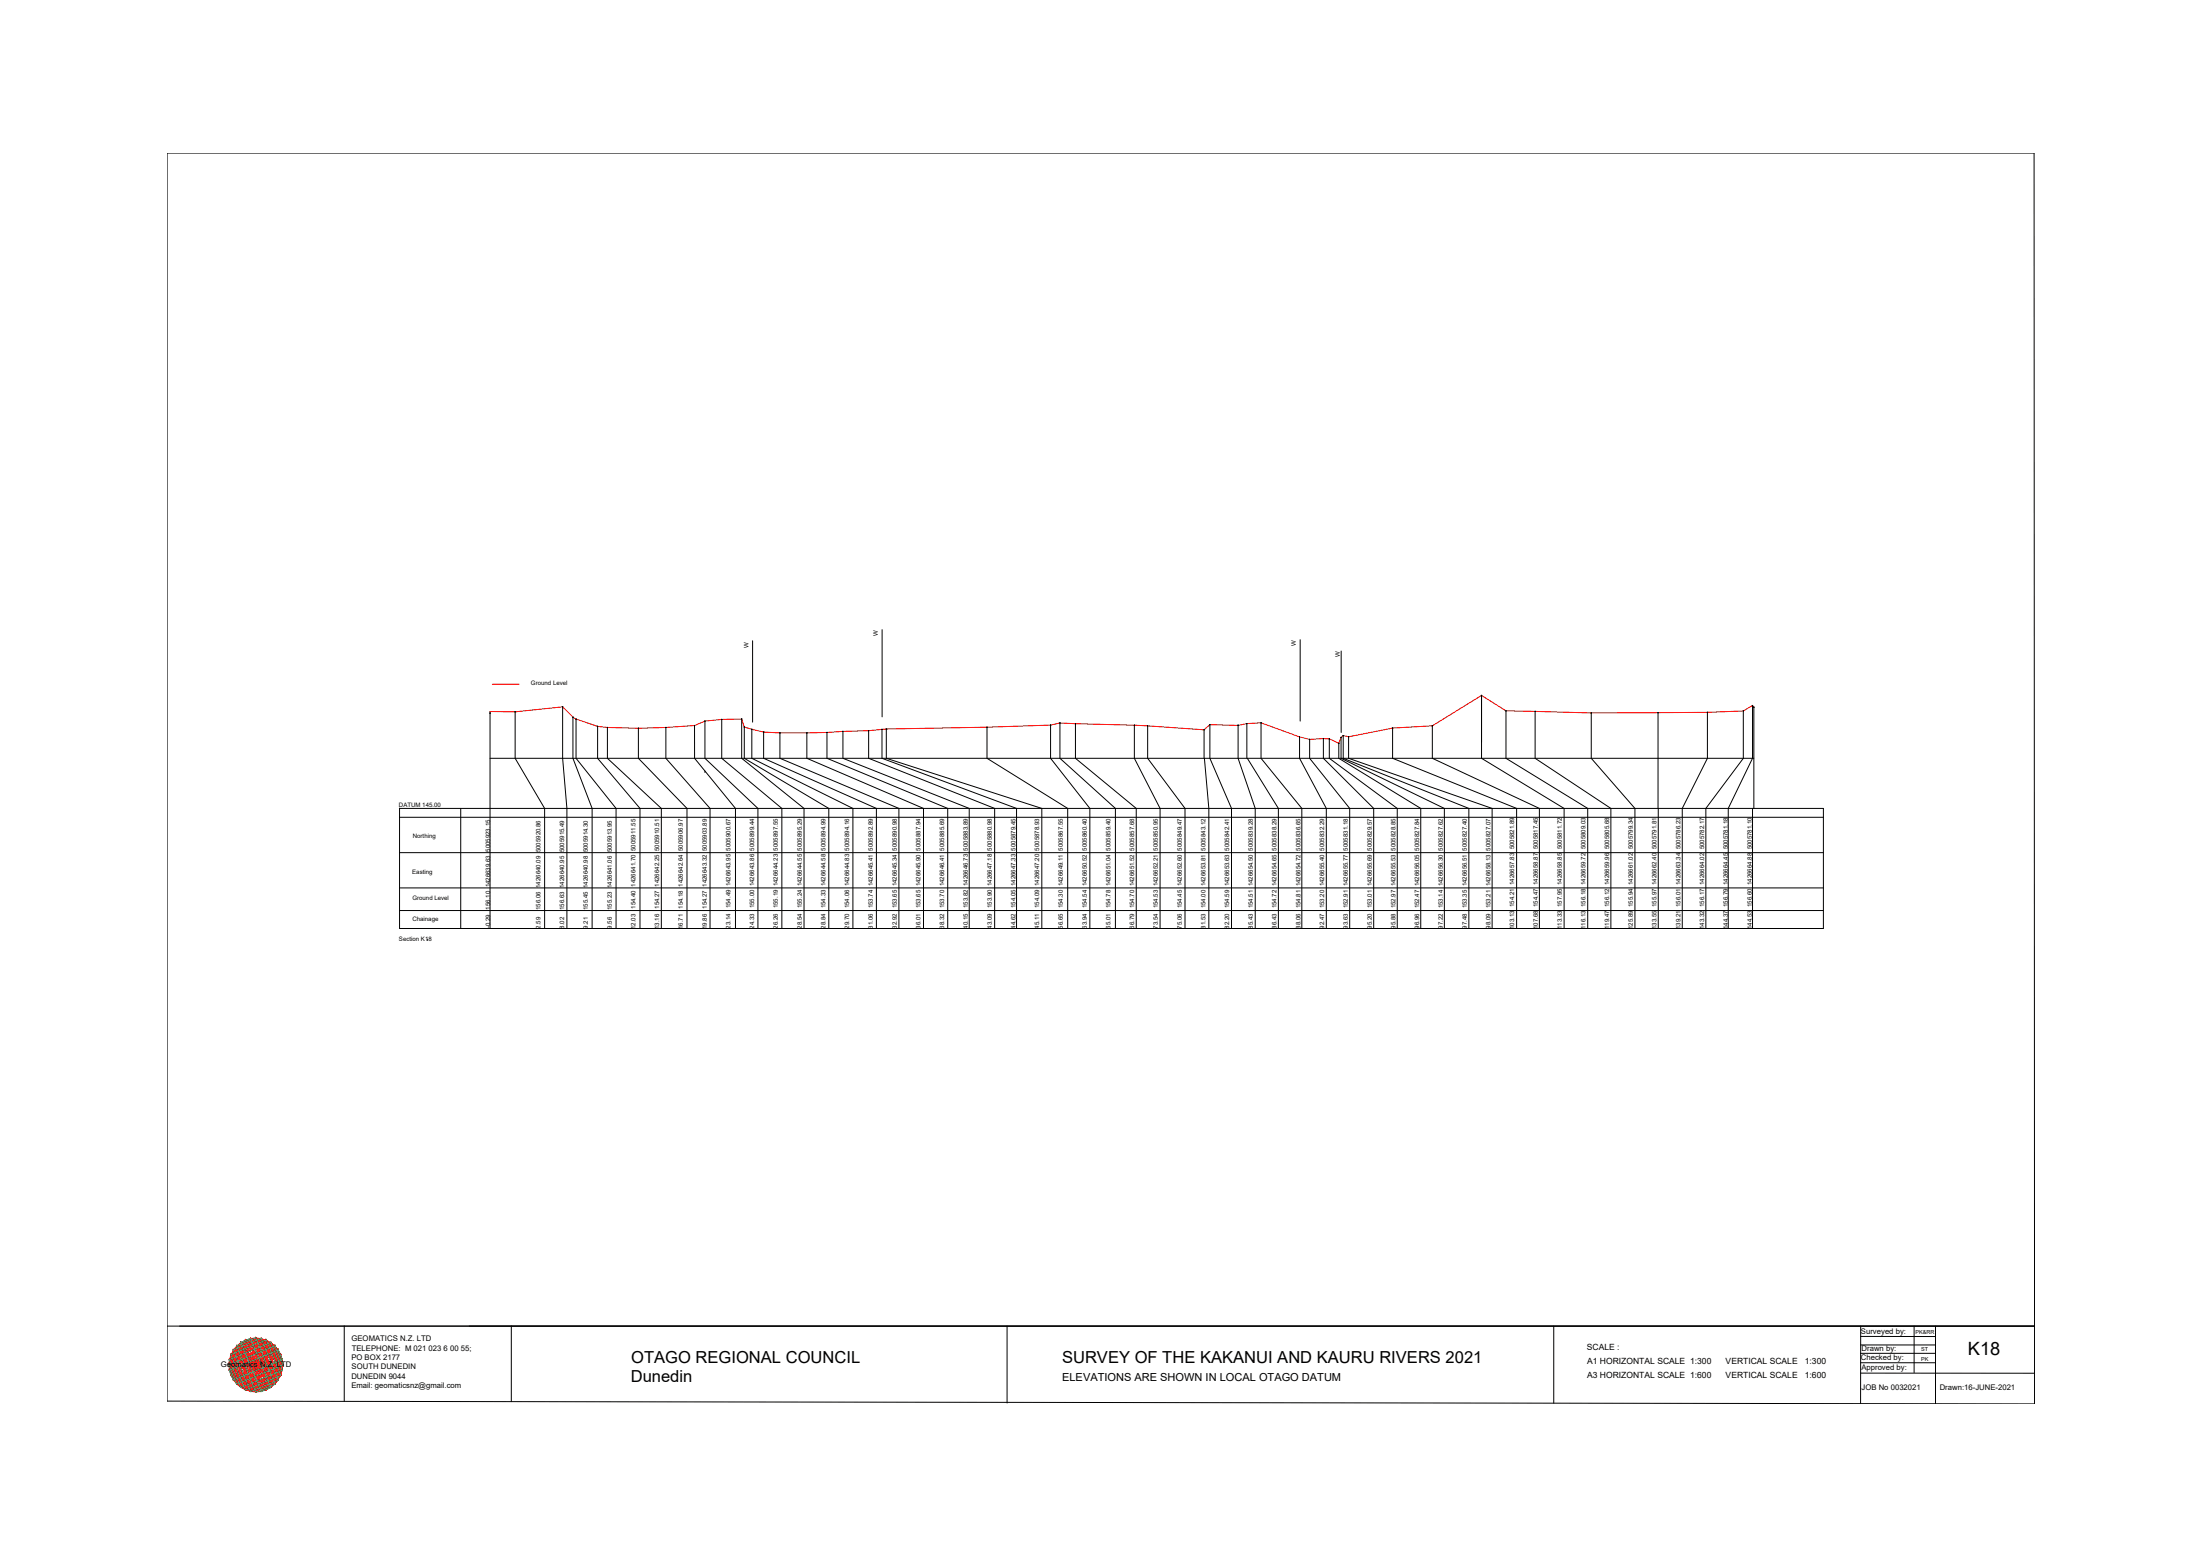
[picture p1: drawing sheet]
<svg xmlns="http://www.w3.org/2000/svg" width="420mm" height="297mm" viewBox="0 0 420 297" stroke-linecap="round" stroke-linejoin="round" font-family="sans-serif">
<!-- layer: 0 -->
<g fill="none" stroke="#000" stroke-width=".19">
<path d="M31.9 29.2h356.6l.1 238.8-356.7-.5zM93.6 136.1v.1M93.6 135.8v41.4M98.4 135.9h.1M98.4 135.9v8.9l5.6 9.5v22.9M107.4 134.9l.1 .1M107.5 134.9v9.9l.8 9.5v22.9M107.5 134.9l-.1 .1M109.4 136.9h.1M109.4 136.9v7.9l3.7 9.5v22.9M110 137.3h.1M110 137.3v7.5l7.7 9.5v22.9"/>
<path d="M114.2 138.7l-.1 6.1 8.1 9.5v22.9M114.2 138.6l-.1 .1M116 138.9h.1M116 138.9v5.9l10.3 9.5v22.9M121.9 139v.1M121.9 139v5.8l9.3 9.5v22.9M127.1 138.9h.1M127.2 138.9v5.9l8.4 9.5v22.9M132.6 138.5h.1M132.6 138.5l.1 6.3 7.8 9.5v22.9M132.7 138.5h-.1M134.6 137.6l.1 .1"/>
<path d="M134.6 137.7v7.1l10.1 9.5v22.9M134.7 137.6l-.1 .1M137.8 137.3l.1 .1M137.8 137.3v7.5l11.5 9.5v22.9M137.9 137.3l-.1 .1M141.6 137.2l.1 .1M141.6 137.3v7.5l12 9.5v22.9M141.7 137.2l-.1 .1M142.1 138.7l.1 .1M142.1 138.8v6l16.2 9.5v22.9M142.2 138.7l-.1 .1M143.6 139.2v5.6l19.3 9.5v22.9"/>
<path d="M145.8 139.7l.1 .1M145.8 139.8v5l21.6 9.5v22.9M145.9 139.7l-.1 .1M148.9 139.9h.1M148.9 139.9v4.9l22.8 9.5v22.9M149 139.9h-.1M154.1 139.9v4.9l22.3 9.5v22.9M154.1 139.9h.1M157.9 139.8h.1M157.9 139.8v5l23.1 9.5v22.9M158 139.8h-.1M161 139.6h.1"/>
<path d="M161 139.6v5.2l24.1 9.5v22.9M165.9 139.5v5.3l24.1 9.5v22.9M165.9 139.5h.1M168.4 139.2v5.6l25.7 9.5v22.9M168.5 139.2l-.1 .1M169.2 139.1l.1 .1M169.3 139.2v5.6l29.7 9.5v22.9M169.3 139.1l-.1 .1M188.5 138.8v6l15.4 9.5v22.9M188.5 138.8h.1M200.6 138.4l.1 .1M200.6 138.4v6.4l7.5 9.5v22.9"/>
<path d="M200.7 138.4l-.1 .1M202.4 138h.1M202.4 138v6.8l10.6 9.5v22.9M205.4 138.1v6.7l11.6 9.5v22.9M205.4 138.1v.1M216.6 138.4l.1 .1M216.7 138.4l-.1 6.4 5 9.5v22.9M219.2 138.5v.1M219.2 138.6v6.2M230 139.4v5.4M230 139.3l-.1 .1M231 138.3l.1 .1"/>
<path d="M231.1 138.3v6.5l4.1 9.5v22.9M231.1 138.3l-.1 .1M236.4 138.5h.1M236.5 138.3v6.5l3.2 9.5v22.9M236.5 138.5h-.1M238.1 138.1v.1M238.1 138.2v6.6M240.8 138v6.8l7.8 9.5v22.9M240.9 138h-.1M265.9 139h.1M266 139v5.8l23.6 9.5v22.9M266 139h-.1"/>
<path d="M273.6 138.5l-.1 6.3 20.5 9.5v22.9M282.9 132.7l.1 .1M282.9 132.8v12l15.8 9.5v22.9M282.9 132.8v8.9M283 132.7l-.1 .1M287.6 135.7h.1M287.6 135.7v9.1l15.6 9.5v22.9M293.2 135.8v9l14.4 9.5v22.9M293.2 135.8h.1M303.9 136.1v8.7l8.3 9.5v22.9M303.9 136.1h.1M316.6 136l.1 .1"/>
<path d="M316.7 136v18.3M316.7 136l-.1 .1M326.1 136h.1M326.1 136v8.8l-4.8 9.5v22.9M332.9 135.7h.1M333 135.7l-.1 9.1-7.1 9.5v22.9M334.7 134.7h.1M334.7 134.7v10.1l-4.6 9.5v22.9M334.9 135h.1M335 135v19.3M76.3 154.3h.1M76.3 154.3h271.9v22.9h-271.9z"/>
<path d="M76.3 156h271.9M88 154.3v22.9M93.6 144.8h241.4M134.6 147.2v.3M230 144.8l.9 9.5v22.9M238.2 144.8l5.9 9.5v22.9M248.2 140.6v.1M248.2 140.7v4.1l5.1 9.5v22.9M250.1 141.1v.1M250.1 141.1v3.7l7.7 9.5v22.9M252.7 141h.1M252.7 141v3.8l9.7 9.5v22.9"/>
<path d="M252.8 141h-.1M253.9 141v.1M253.9 141.1v3.7l12.9 9.5v22.9M255.7 141.9h.1M255.7 141.9v2.9l15.6 9.5v22.9M256.1 140.7v.1M256.1 140.8v4l19.7 9.5v22.9M256.5 140.4v4.4l24 9.5v22.9M256.6 140.4h-.1M257.5 140.6l.1 .1M257.6 140.6v4.2l27.4 9.5v22.9M316.7 154.3v22.9"/>
<path d="M334.7 154.3v22.9M76.3 173.8h271.9M76.3 169.5h271.9M76.3 162.8h271.9M81.6 179.5h.1M31.9 253.2h356.7M65.7 253.1v14.4M97.7 253.1v14.5M192.3 253.2v14.6M296.7 253.2v14.7M355.3 258.3h14.3M355.4 255.1h14.2"/>
<path d="M355.4 253.2l-.1 14.7M355.4 256.8h14.2M365.6 253.2v8.8M369.6 253.2v14.8M355.3 260.1h14.3M355.3 262.1h33.3"/>
<circle cx="93.6" cy="136.1" r=".02"/>
<circle cx="98.4" cy="135.9" r=".02"/>
<circle cx="107.4" cy="134.9" r=".02"/>
<circle cx="109.4" cy="136.9" r=".02"/>
<circle cx="110" cy="137.3" r=".02"/>
<circle cx="114.1" cy="138.7" r=".02"/>
<circle cx="116" cy="138.9" r=".02"/>
<circle cx="121.9" cy="139" r=".02"/>
<circle cx="127.2" cy="138.9" r=".02"/>
<circle cx="132.6" cy="138.5" r=".02"/>
<circle cx="134.6" cy="137.7" r=".02"/>
<circle cx="137.8" cy="137.3" r=".02"/>
<circle cx="141.6" cy="137.2" r=".02"/>
<circle cx="142.1" cy="138.8" r=".02"/>
<circle cx="143.6" cy="139.2" r=".02"/>
<circle cx="145.8" cy="139.7" r=".02"/>
<circle cx="148.9" cy="139.9" r=".02"/>
<circle cx="154.1" cy="139.9" r=".02"/>
<circle cx="157.9" cy="139.8" r=".02"/>
<circle cx="161" cy="139.6" r=".02"/>
<circle cx="165.9" cy="139.5" r=".02"/>
<circle cx="168.4" cy="139.2" r=".02"/>
<circle cx="169.3" cy="139.2" r=".02"/>
<circle cx="188.5" cy="138.8" r=".02"/>
<circle cx="200.6" cy="138.4" r=".02"/>
<circle cx="202.4" cy="138" r=".02"/>
<circle cx="205.4" cy="138.1" r=".02"/>
<circle cx="216.6" cy="138.4" r=".02"/>
<circle cx="219.2" cy="138.6" r=".02"/>
<circle cx="229.9" cy="139.3" r=".02"/>
<circle cx="231.1" cy="138.3" r=".02"/>
<circle cx="236.4" cy="138.5" r=".02"/>
<circle cx="238.1" cy="138.1" r=".02"/>
<circle cx="240.8" cy="138" r=".02"/>
<circle cx="266" cy="139" r=".02"/>
<circle cx="273.5" cy="138.6" r=".02"/>
<circle cx="282.9" cy="132.8" r=".02"/>
<circle cx="287.6" cy="135.7" r=".02"/>
<circle cx="293.2" cy="135.8" r=".02"/>
<circle cx="303.9" cy="136.1" r=".02"/>
<circle cx="316.6" cy="136" r=".02"/>
<circle cx="326.1" cy="136" r=".02"/>
<circle cx="332.9" cy="135.7" r=".02"/>
<circle cx="334.7" cy="134.7" r=".02"/>
<circle cx="334.9" cy="135" r=".02"/>
<circle cx="76.3" cy="154.3" r=".02"/>
<circle cx="248.2" cy="140.7" r=".02"/>
<circle cx="250.1" cy="141.1" r=".02"/>
<circle cx="252.7" cy="141" r=".02"/>
<circle cx="253.9" cy="141" r=".02"/>
<circle cx="255.7" cy="141.9" r=".02"/>
<circle cx="256.1" cy="140.8" r=".02"/>
<circle cx="256.5" cy="140.4" r=".02"/>
<circle cx="257.6" cy="140.6" r=".02"/>
</g>
<path d="M94 130.6h5.1M335 135l-.3-.3-1.8 1a704.7 704.7 0 0 1-45.3 0l-4.7-2.9-9.4 5.8-7.5 .4-8.4 1.7-1.1-.3-.4 .4-.4 1.1-1.8-.8h-3.8l-1.9-.4-7.4-2.7-2.7 .1-1.6 .4-5.4-.2-1.1 1a381.7 381.7 0 0 0-27.6-1.3l-1.8 .4-12.1 .4-19.2 .4-3.4 .3-4.9 .1a124.9 124.9 0 0 1-15.2 .2l-3.7-1-.5-1.5h-3.8l-3.2 .4-2 .8a98.1 98.1 0 0 1-18.5 .2l-4.1-1.4-.6-.4-1.9-2-9.1 1-4.8-.1" fill="none" stroke="#f00" stroke-width=".19"/>
<!-- layer: geo -->
<g fill="none" stroke="#545454" stroke-width=".19">
<path d="M43.8 259.6h10.1v2h-10.1zM44.1 258.6h9.5v4h-9.5zM44.1 258.6h.1M44.6 257.7h8.6v5.8h-8.6zM45.2 256.9h7.3v7.3h-7.3zM46 256.3h.1M46 256.3h5.7v8.6h-5.7zM46.9 255.8h3.9v9.6h-3.9zM47.8 255.5h2.1v10.1l-2.1 .1zM48.9 255.4v10.3M53.2 257.7h.1M53.9 259.6h.1"/>
<path d="M43.7 260.6h10.3"/>
</g>
<g fill="none" stroke="#ff0" stroke-width=".19">
<path d="M45.2 256.9l7.3 7.3M46 256.3l7.2 7.2-1.5 1.4-7.1-7.2zM46.9 255.8l6.7 6.8-2.8 2.8-6.7-6.8 2.8-2.8M47.8 255.5l6.1 6.1-4 4.1-6.1-6.1zM49.9 255.5l4 4.1-6.1 6.1-4-4.1zM50.8 255.8l2.8 2.8-6.7 6.8-2.8-2.8 6.7-6.8M51.7 256.3l1.5 1.4-7.2 7.2-1.4-1.4zM52.5 256.9h.1M52.5 256.9l-7.3 7.3M43.7 260.6l5.2-5.2 5.1 5.2-5.1 5.1-5.1-5.1M45.2 264.2h.1M49.9 265.7h.1"/>
<path d="M52.6 264.2h.1"/>
</g>
<g fill="none" stroke="#00b85c" stroke-width=".19">
<path d="M43.8 259.6l7.9-3.3 2.2 5.3-7.9 3.3zM44.1 258.6l4.8 2M44.1 258.6l2.8 6.8M44.6 257.7l5.3-2.2 3.3 8-5.4 2.2zM45.2 256.9l3.7-1.5 3.6 8.8-3.6 1.5zM46 256.3l1.8-.8 3.9 9.4-1.8 .8zM46.9 255.8l2 4.8M50.8 255.8l-6.7 2.8M53.6 258.6l-9.5 4M43.7 260.6l8.8-3.7 1.5 3.7-8.8 3.6zM43.8 261.6l9.4-3.9 .7 1.9-9.3 3.9zM48.9 260.6l1.9 4.8"/>
<path d="M48.9 260.6l4.7 2M53.6 262.6l-2.8-6.8-3.9 9.6M53.6 262.6l-6.7 2.8"/>
</g>
<g fill="none" stroke="#f00" stroke-width=".19">
<path d="M43.8 259.6h.1M43.8 259.6l10.1 2M43.8 259.6l.8 3.9M43.8 259.6l4 6.1M43.8 259.6l7.9 5.3M43.8 259.6l2.2-3.3-1.4 7.2M44.1 258.6l-.4 2M44.1 258.6h.1M44.1 258.6l1.1 5.6M44.1 258.6l4.8 7.1M44.1 258.6l8.4 5.6M44.1 258.6l9.9 2"/>
<path d="M44.6 257.7h.1M44.6 257.7l4.3 2.9M44.6 257.7l1.4 7.2M44.6 257.7l5.3 8M44.6 257.7l9.3 1.9M44.6 257.7l-.8 3.9M45.2 257h.1M45.2 256.9l1.7 8.5M45.2 256.9l5.6 8.5M45.2 256.9l8.4 5.7M45.2 256.9l-1.1 1.7M45.2 256.9l8.4 1.7"/>
<path d="M45.2 256.9l-1.1 5.7M46 256.3h.1M46 256.3l2.9 4.3M46 256.3l1.8 9.4M46 256.3l7.9 5.3M46 256.3l7.2 1.4M46.9 255.8h.1M46.9 255.8l2 9.9M46.9 255.8l5.6 8.4M46.9 255.8l-1.7 1.1M46.9 255.8l7.1 4.8M46.9 255.8l5.6 1.1"/>
<path d="M46.9 255.8l-1.7 8.4M46.9 255.8l-3.2 4.8M47.8 255.5h.1M47.8 255.5l1.1 5.1M47.8 255.5l5.4 8M47.8 255.5l-3.2 2.2M47.8 255.5l6.1 4.1M47.8 255.5l-4 6.1M47.8 255.5l3.9 .8M47.8 255.5l-1.8 9.4M48.8 255.4h.1M48.9 255.4l1.9 10"/>
<path d="M48.9 255.4l-2 .4M48.9 255.4l-4.8 7.2M48.9 255.4l1.9 .4M48.9 255.4l-2 10M48.9 255.4l4.7 7.2M48.9 255.4l-4.8 3.2M48.9 255.4l4.7 3.2M49.9 255.5h.1M49.9 255.5l-2.1 10.2M49.9 255.5l1.8 9.4M49.9 255.5l-3.9 .8M49.9 255.5l4 6.1"/>
<path d="M49.9 255.5l-6.1 4.1M49.9 255.5l3.3 2.2M49.9 255.5l-5.3 7.9M50.8 255.8h.1M50.8 255.8l1.7 8.4M50.8 255.8l-5.6 1.1M50.8 255.8l3.2 4.8M50.8 255.8l-7.1 4.8M50.8 255.8l1.7 1.1M50.8 255.8l-5.6 8.4M50.8 255.8l-1.9 9.9M51.7 256.3h.1"/>
<path d="M51.7 256.3l-2.8 4.3M51.7 256.3l1.5 7.2M51.7 256.3l-7.1 1.4M51.7 256.3l2.2 3.3M51.7 256.3l-7.9 5.3M51.7 256.3l-1.8 9.4M52.5 256.9h.1M52.5 256.9l1.1 5.7M52.5 256.9l-8.4 1.7M52.5 256.9l1.1 1.7M52.5 256.9l-8.4 5.7M52.5 256.9l-5.6 8.5"/>
<path d="M52.5 256.9l-1.7 8.5M53.2 257.7h.1M53.2 257.7l-8.6 5.8M53.2 257.7l.7 3.9M53.2 257.7l-9.4 1.9M53.2 257.7l-5.4 7.9M53.2 257.7l-1.5 7.2M53.6 258.6h.1M53.6 258.6l.4 2M53.6 258.6l-9.9 2M53.6 258.6l-8.4 5.6M53.6 258.6l-4.7 7.1"/>
<path d="M53.6 258.6l-1.1 5.6M53.9 259.6h.1M53.9 259.6l-5 1M53.9 259.6l-7.9 5.3M53.9 259.6l-4 6.1M53.9 259.6l-.7 3.9M43.7 260.6l.4 2M43.7 260.6l3.2 4.8M43.7 260.6l9.9 2M43.7 260.6l7.1 4.8M43.7 260.6h.1M43.8 261.6h.1"/>
<path d="M43.8 261.6l2.2 3.3M43.8 261.6l6.1 4M43.8 261.6l9.4 1.9M44.1 262.6l1.1 1.6M44.1 262.6l4.8 3.1M44.1 262.6l8.4 1.6M44.1 262.6h.1M44.6 263.5h.1M44.6 263.5l3.2 2.2M44.6 263.5l7.1 1.4M45.2 264.2l1.7 1.2M45.2 264.2l5.6 1.2"/>
<path d="M45.2 264.2h.1M46 264.9h.1M46 264.9l3.9 .8M46.9 265.4l2 .3M46.9 265.3h.1M47.8 265.7h.1M48.9 260.6l1 5.1M48.9 260.6l2.8 4.3M48.9 260.6l4.3 2.9M48.9 260.6l-5.1 1M48.9 260.6l-2.9 4.3M48.9 265.7h.1"/>
<path d="M49.9 265.7h.1M50.8 265.4l-1.9 .3M50.9 265.3h.1M51.7 264.9h.1M51.7 264.9l-3.9 .8M52.5 264.2l-5.6 1.2M52.5 264.2l-1.7 1.2M52.5 264.2h.1M53.2 263.5h.1M53.2 263.5l-7.2 1.4M53.2 263.5l-3.3 2.2M53.6 262.5h.1"/>
<path d="M53.6 262.6l-8.4 1.6M53.6 262.6l-4.7 3.1M53.6 262.6l-1.1 1.6M53.9 261.6h.1M53.9 261.6l-9.3 1.9M53.9 261.6l-6.1 4.1M53.9 261.6l-2.2 3.3M54 260.5h.1M54 260.6l-3.2 4.8M54 260.6l-.4 2M54 260.6l-9.9 2M54 260.6l-7.1 4.8"/>
</g>
<!-- layer: Datum revision K8-21 -->
<path d="M143.7 122.3v15.6M168.5 120.2v16.7M248.3 122.1v15.6M256.1 124.3v15.5M219.2 144.8l7.1 9.5v22.9" fill="none" stroke="#000" stroke-width=".19"/>
<text font-size="3.5" x="375.8" y="258.8">K18</text>
<g font-size="3.2">
<text x="120.5" y="263.9">Dunedin</text>
<text x="120.5" y="260.1">OTAGO REGIONAL COUNCIL</text>
<text x="202.8" y="260.1">SURVEY OF THE KAKANUI AND KAURU RIVERS 2021</text>
</g>
<text font-size="2.1" x="202.9" y="263.7">ELEVATIONS ARE SHOWN IN LOCAL OTAGO DATUM</text>
<g font-size="1.6">
<text x="303.1" y="257.7">SCALE :</text>
<text x="303.1" y="260.3">A1 HORIZONTAL SCALE 1:300</text>
<text x="303.1" y="263">A3 HORIZONTAL SCALE 1:600</text>
<text x="329.6" y="260.3">VERTICAL SCALE</text>
<text x="329.6" y="263">VERTICAL SCALE</text>
<text x="344.7" y="260.3">1:300</text>
<text x="344.7" y="263">1:600</text>
</g>
<g font-size="1.5">
<text x="67.1" y="256.1">GEOMATICS N.Z. LTD</text>
<text x="67.2" y="257.9">TELEPHONE: M 021 023 6 00 55;</text>
<text x="355.4" y="254.6">Surveyed by:</text>
<text x="355.5" y="257.9">Drawn by:</text>
<text x="42.2" y="261">Geomatics N.Z. LTD</text>
<text x="67.1" y="259.6">PO BOX 2177</text>
<text x="67.1" y="263.2">DUNEDIN 9044</text>
<text x="67.2" y="261.4">SOUTH DUNEDIN</text>
<text x="355.4" y="259.7">Checked by:</text>
<text x="355.5" y="261.6">Approved by:</text>
<text x="67.1" y="265">Email: geomaticsnz@gmail.com</text>
<text x="355.5" y="265.4">JOB No 0032021</text>
<text x="370.4" y="265.4">Drawn:16-JUNE-2021</text>
</g>
<g font-size="1.2">
<text x="142.9" y="123.6" transform="rotate(-90 142.9 123.6)">W</text>
<text x="167.7" y="121.5" transform="rotate(-90 167.7 121.5)">W</text>
<text x="247.5" y="123.4" transform="rotate(-90 247.5 123.4)">W</text>
<text x="255.9" y="125.3" transform="rotate(-90 255.9 125.3)">W</text>
<text x="101.4" y="130.7">Ground Level</text>
<text x="76.2" y="154.1">DATUM 145.00</text>
<text x="78.8" y="160.1">Northing</text>
<text x="78.7" y="166.9">Easting</text>
<text x="78.8" y="171.8">Ground Level</text>
<text x="93.6" y="173.6" transform="rotate(-90 93.6 173.6)">156.10 1426639.63 5005923.15</text>
<text x="103.2" y="173.7" transform="rotate(-90 103.2 173.7)">156.06 1426640.09 5005920.86</text>
<text x="107.7" y="173.7" transform="rotate(-90 107.7 173.7)">156.63 1426640.95 5005915.49</text>
<text x="112.3" y="173.7" transform="rotate(-90 112.3 173.7)">155.45 1426640.98 5005914.30</text>
<text x="116.8" y="173.7" transform="rotate(-90 116.8 173.7)">155.23 1426641.06 5005913.95</text>
<text x="121.4" y="173.5" transform="rotate(-90 121.4 173.5)">154.40 1426641.70 5005911.55</text>
<text x="125.9" y="173.5" transform="rotate(-90 125.9 173.5)">154.27 1426642.25 5005910.51</text>
<text x="130.4" y="173.5" transform="rotate(-90 130.4 173.5)">154.18 1426642.64 5005906.97</text>
<text x="135" y="173.5" transform="rotate(-90 135 173.5)">154.27 1426643.32 5005903.89</text>
<text x="139.5" y="173.4" transform="rotate(-90 139.5 173.4)">154.49 1426643.95 5005900.67</text>
<text x="144" y="173.4" transform="rotate(-90 144 173.4)">155.00 1426643.86 5005899.44</text>
<text x="148.6" y="173.4" transform="rotate(-90 148.6 173.4)">155.19 1426644.23 5005897.55</text>
<text x="153.1" y="173.4" transform="rotate(-90 153.1 173.4)">155.24 1426644.55 5005895.29</text>
<text x="157.6" y="173.4" transform="rotate(-90 157.6 173.4)">154.33 1426644.58 5005894.99</text>
<text x="162.2" y="173.4" transform="rotate(-90 162.2 173.4)">154.06 1426644.83 5005894.16</text>
<text x="166.7" y="173.4" transform="rotate(-90 166.7 173.4)">153.74 1426645.41 5005892.89</text>
<text x="171.2" y="173.4" transform="rotate(-90 171.2 173.4)">153.65 1426645.34 5005890.98</text>
<text x="175.8" y="173.4" transform="rotate(-90 175.8 173.4)">153.65 1426645.90 5005887.94</text>
<text x="180.3" y="173.4" transform="rotate(-90 180.3 173.4)">153.70 1426646.41 5005885.69</text>
<text x="184.9" y="173.4" transform="rotate(-90 184.9 173.4)">153.82 1426646.73 5005883.89</text>
<text x="189.4" y="173.4" transform="rotate(-90 189.4 173.4)">153.90 1426647.18 5005880.98</text>
<text x="193.9" y="173.4" transform="rotate(-90 193.9 173.4)">154.05 1426647.33 5005879.45</text>
<text x="198.5" y="173.4" transform="rotate(-90 198.5 173.4)">154.09 1426647.20 5005878.93</text>
<text x="203" y="173.4" transform="rotate(-90 203 173.4)">154.30 1426649.11 5005867.55</text>
<text x="207.5" y="173.4" transform="rotate(-90 207.5 173.4)">154.54 1426650.52 5005860.40</text>
<text x="212.1" y="173.4" transform="rotate(-90 212.1 173.4)">154.78 1426651.04 5005859.40</text>
<text x="216.6" y="173.4" transform="rotate(-90 216.6 173.4)">154.70 1426651.52 5005857.68</text>
<text x="221.1" y="173.4" transform="rotate(-90 221.1 173.4)">154.53 1426652.21 5005850.95</text>
<text x="225.7" y="173.4" transform="rotate(-90 225.7 173.4)">154.45 1426652.60 5005849.47</text>
<text x="230.2" y="173.4" transform="rotate(-90 230.2 173.4)">154.00 1426653.81 5005843.12</text>
<text x="234.7" y="173.4" transform="rotate(-90 234.7 173.4)">154.59 1426653.63 5005842.41</text>
<text x="239.3" y="173.4" transform="rotate(-90 239.3 173.4)">154.51 1426654.50 5005839.28</text>
<text x="243.8" y="173.4" transform="rotate(-90 243.8 173.4)">154.72 1426654.65 5005838.29</text>
<text x="248.4" y="173.4" transform="rotate(-90 248.4 173.4)">154.81 1426654.72 5005836.65</text>
<text x="252.9" y="173.4" transform="rotate(-90 252.9 173.4)">153.20 1426655.40 5005832.29</text>
<text x="257.4" y="173.4" transform="rotate(-90 257.4 173.4)">152.91 1426655.77 5005831.18</text>
<text x="262" y="173.4" transform="rotate(-90 262 173.4)">153.01 1426655.69 5005829.57</text>
<text x="266.5" y="173.4" transform="rotate(-90 266.5 173.4)">152.97 1426655.53 5005828.85</text>
<text x="271" y="173.4" transform="rotate(-90 271 173.4)">152.47 1426656.05 5005827.84</text>
<text x="275.6" y="173.4" transform="rotate(-90 275.6 173.4)">153.14 1426656.30 5005827.62</text>
<text x="280.1" y="173.4" transform="rotate(-90 280.1 173.4)">153.35 1426656.51 5005827.40</text>
<text x="284.6" y="173.4" transform="rotate(-90 284.6 173.4)">153.21 1426658.13 5005827.07</text>
<text x="76.2" y="179.7">Section K18</text>
<text x="78.8" y="175.9">Chainage</text>
<text x="93.6" y="177.2" transform="rotate(-90 93.6 177.2)">-0.29</text>
<text x="103.2" y="177.3" transform="rotate(-90 103.2 177.3)">2.59</text>
<text x="107.7" y="177.3" transform="rotate(-90 107.7 177.3)">8.02</text>
<text x="112.3" y="177.3" transform="rotate(-90 112.3 177.3)">9.21</text>
<text x="116.8" y="177.3" transform="rotate(-90 116.8 177.3)">9.56</text>
<text x="121.4" y="177.4" transform="rotate(-90 121.4 177.4)">12.03</text>
<text x="125.9" y="177.4" transform="rotate(-90 125.9 177.4)">13.16</text>
<text x="130.4" y="177.4" transform="rotate(-90 130.4 177.4)">16.71</text>
<text x="135" y="177.4" transform="rotate(-90 135 177.4)">19.86</text>
<text x="139.5" y="177.3" transform="rotate(-90 139.5 177.3)">23.14</text>
<text x="144" y="177.3" transform="rotate(-90 144 177.3)">24.33</text>
<text x="148.6" y="177.3" transform="rotate(-90 148.6 177.3)">26.26</text>
<text x="153.1" y="177.3" transform="rotate(-90 153.1 177.3)">28.54</text>
<text x="157.6" y="177.3" transform="rotate(-90 157.6 177.3)">28.84</text>
<text x="162.2" y="177.3" transform="rotate(-90 162.2 177.3)">29.70</text>
<text x="166.7" y="177.3" transform="rotate(-90 166.7 177.3)">31.06</text>
<text x="171.2" y="177.3" transform="rotate(-90 171.2 177.3)">32.92</text>
<text x="175.8" y="177.3" transform="rotate(-90 175.8 177.3)">36.01</text>
<text x="180.3" y="177.3" transform="rotate(-90 180.3 177.3)">38.32</text>
<text x="184.9" y="177.3" transform="rotate(-90 184.9 177.3)">40.15</text>
<text x="189.4" y="177.3" transform="rotate(-90 189.4 177.3)">43.09</text>
<text x="193.9" y="177.3" transform="rotate(-90 193.9 177.3)">44.62</text>
<text x="198.5" y="177.3" transform="rotate(-90 198.5 177.3)">45.11</text>
<text x="203" y="177.3" transform="rotate(-90 203 177.3)">56.65</text>
<text x="207.5" y="177.3" transform="rotate(-90 207.5 177.3)">63.94</text>
<text x="212.1" y="177.3" transform="rotate(-90 212.1 177.3)">65.01</text>
<text x="216.6" y="177.3" transform="rotate(-90 216.6 177.3)">66.79</text>
<text x="221.1" y="177.3" transform="rotate(-90 221.1 177.3)">73.54</text>
<text x="225.7" y="177.3" transform="rotate(-90 225.7 177.3)">75.06</text>
<text x="230.2" y="177.3" transform="rotate(-90 230.2 177.3)">81.53</text>
<text x="234.7" y="177.3" transform="rotate(-90 234.7 177.3)">82.20</text>
<text x="239.3" y="177.3" transform="rotate(-90 239.3 177.3)">85.43</text>
<text x="243.8" y="177.3" transform="rotate(-90 243.8 177.3)">86.43</text>
<text x="248.4" y="177.3" transform="rotate(-90 248.4 177.3)">88.06</text>
<text x="252.9" y="177.3" transform="rotate(-90 252.9 177.3)">92.47</text>
<text x="257.4" y="177.3" transform="rotate(-90 257.4 177.3)">93.63</text>
<text x="262" y="177.3" transform="rotate(-90 262 177.3)">95.20</text>
<text x="266.5" y="177.3" transform="rotate(-90 266.5 177.3)">95.88</text>
<text x="271" y="177.3" transform="rotate(-90 271 177.3)">96.96</text>
<text x="275.6" y="177.3" transform="rotate(-90 275.6 177.3)">97.22</text>
<text x="280.1" y="177.3" transform="rotate(-90 280.1 177.3)">97.48</text>
<text x="284.6" y="177.3" transform="rotate(-90 284.6 177.3)">98.09</text>
<text x="289.2" y="177.4" transform="rotate(-90 289.2 177.4)">103.13 154.21 1426657.83 5005821.89</text>
<text x="293.7" y="177.4" transform="rotate(-90 293.7 177.4)">107.68 154.47 1426658.87 5005817.45</text>
<text x="298.2" y="177.4" transform="rotate(-90 298.2 177.4)">113.33 157.95 1426658.85 5005811.72</text>
<text x="302.8" y="177.4" transform="rotate(-90 302.8 177.4)">116.13 156.18 1426659.72 5005809.03</text>
<text x="307.3" y="177.4" transform="rotate(-90 307.3 177.4)">119.47 156.12 1426659.96 5005805.68</text>
<text x="311.9" y="177.4" transform="rotate(-90 311.9 177.4)">125.89 155.94 1426661.02 5005799.34</text>
<text x="316.4" y="177.4" transform="rotate(-90 316.4 177.4)">133.55 155.97 1426662.40 5005791.81</text>
<text x="320.9" y="177.4" transform="rotate(-90 320.9 177.4)">139.21 156.01 1426663.34 5005786.23</text>
<text x="325.5" y="177.4" transform="rotate(-90 325.5 177.4)">143.32 156.17 1426664.02 5005782.17</text>
<text x="330" y="177.4" transform="rotate(-90 330 177.4)">144.37 156.79 1426664.45 5005781.18</text>
<text x="334.5" y="177.4" transform="rotate(-90 334.5 177.4)">144.53 156.60 1426664.88 5005781.10</text>
</g>
<g font-size="1.1">
<text x="365.8" y="254.7">PK&amp;RR</text>
<text x="366.9" y="257.9">ST</text>
<text x="366.9" y="259.8">PK</text>
</g>
</svg>
